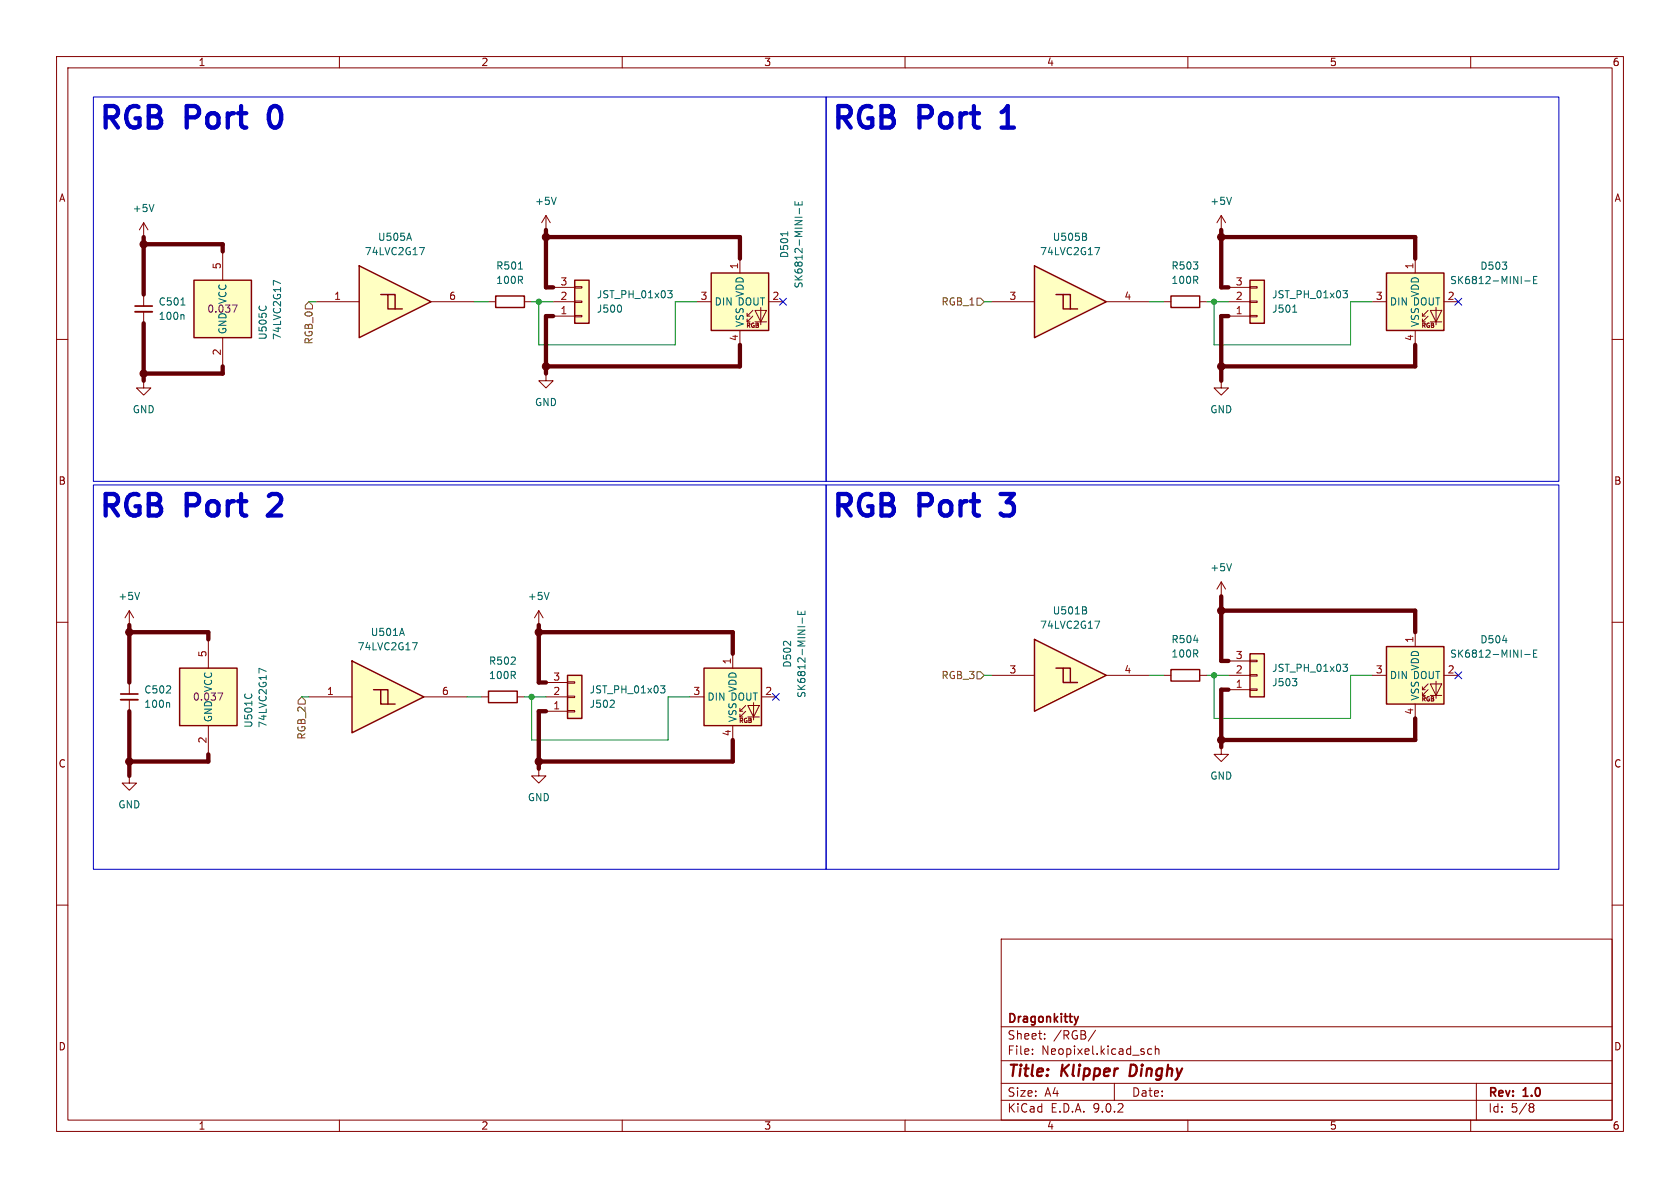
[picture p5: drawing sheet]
<svg xmlns="http://www.w3.org/2000/svg" width="297mm" height="210mm" viewBox="0 0 297 210" stroke-linecap="round" stroke-linejoin="round" font-family="sans-serif">
<g fill="none" stroke="#840000" stroke-width=".18">
<path d="M10 10h277v190h-277zM12 12h273v186h-273zM60 10v2M110 10v2M160 10v2M210 10v2M260 10v2M10 60h2M285 60h2M10 110h2M22.9 110.5h.1M22.9 108l-.8 1.2"/>
<path d="M22.9 108l.7 1.2M22.9 108v2.5M285 110h2M10 160h2M177 166h108v32h-108zM285 160h2M60 198v2M110 198v2M160 198v2M177 194.5h108M177 191.5h108M177 187.5h108"/>
<path d="M177 181.5h108M182.5 186.3v.1M182.5 185.5v.1M184.7 183.6v.1M184.7 182.8v.1M193.7 182.1l-1.3 2M197 191.5v3M203.6 185.5l-.4-.1-.3 .3v.4l.1 .2h.6M204.2 185.5l.3-.1 .3 .1 .1 .9M204.2 184.9v1.5M210 198v2M260 198v2"/>
<path d="M261 191.5v6.5M270.6 195.1l.4 .1 .2 .2-.3 .3M270.6 195.7h.3M270.9 195.7l.2 .2 .1 .4-.2 .2-.4 .1"/>
</g>
<path d="M199.9 188.2l-.2 2h.5" fill="none" stroke="#840000" stroke-width=".4"/>
<path d="M190.6 179.7l-.3 1" fill="none" stroke="#840000" stroke-width=".3"/>
<path d="M24.7 104.7l-.4 1.3" fill="none" stroke="#006464" stroke-width=".18"/>
<path d="M221 115.6h2.5v7.6h-2.5z" fill="#ffffc2"/>
<path d="M221 115.6h2.5v7.6h-2.5z" fill="none" stroke="#840000" stroke-width=".25"/>
<path d="M217.2 119.4h3.8M217.2 116.8h3.8M221 119.3h1.2v.2h-1.2zM221 116.7h1.2v.3h-1.2zM217.2 121.9h3.8M221 121.8h1.2v.2h-1.2z" fill="none" stroke="#840000" stroke-width=".18"/>
<path d="M228.5 120h.8l-.5 .4M237.4 117.4h.8l-.4 .5 .3 .1 .1 .4-.2 .3h-.4M229.1 120.5l.2 .2-.2 .5" fill="none" stroke="#006464" stroke-width=".18"/>
<path d="M245.1 114.3h10.2v10.2h-10.2z" fill="#ffffc2"/>
<path d="M242.6 119.4h2.5M250.2 111.8v2.5M255.3 119.4h2.5M250.2 124.5v2.5M251.5 121.9h.5M251.5 122.9h.5M252.5 120.9l-1 1v-.5M252.5 121.9l-1 1v-.5M252.9 120.9h2l-1 2zM252.9 122.9h2M253.9 120.4v3" fill="none" stroke="#840000" stroke-width=".18"/>
<path d="M245.1 114.3h10.2v10.2h-10.2z" fill="none" stroke="#840000" stroke-width=".25"/>
<path d="M265.6 113.2h.8M269.5 115.7h1M271.1 115.5h.4M271.7 114.9h-.6v1.3h.6" fill="none" stroke="#006464" stroke-width=".18"/>
<g fill="#ffffc2">
<path d="M182.9 113l12.7 6.4-12.7 6.3z"/>
<path d="M186.7 118.1l3.8 2.6h-2.5v-2.6z"/>
<path d="M188 118.1h1.2v2.6z"/>
</g>
<path d="M182.9 113l12.7 6.4-12.7 6.3zM186.7 118.1h1.3v2.6h2.5M188 118.1h1.2v2.6" fill="none" stroke="#840000" stroke-width=".25"/>
<path d="M175.3 119.4h7.6M195.6 119.4h7.6M215.9 105.4h.1M215.9 102.9l-.8 1.2M215.9 102.9l.8 1.2M215.9 102.9v2.5M215.9 132.1v1.3h1.3l-1.3 1.2-1.3-1.2h1.3M215.9 132.1h.1" fill="none" stroke="#840000" stroke-width=".18"/>
<path d="M217.7 99.6l-.4 1.3M191.8 107.9l.3 .2-.1 .3-.1 .1M191.9 107.3l.1 .2-.1 .3M193.6 109.8h.8l-.5 1.3" fill="none" stroke="#006464" stroke-width=".18"/>
<g fill="#ffffc2">
<path d="M63.5 47l12.7 6.3-12.7 6.4z"/>
<path d="M67.3 52.1l3.8 2.5h-2.5v-2.5z"/>
<path d="M68.6 52.1h1.2v2.5z"/>
</g>
<path d="M63.5 47l12.7 6.3-12.7 6.4zM67.3 52.1h1.3v2.5h2.5M68.6 52.1h1.2v2.5" fill="none" stroke="#840000" stroke-width=".25"/>
<path d="M55.9 53.3h7.6M76.2 53.3h7.6" fill="none" stroke="#840000" stroke-width=".18"/>
<path d="M72.3 41.2l.5 1.3M74.2 43.8h.8l-.5 1.2" fill="none" stroke="#006464" stroke-width=".18"/>
<g fill="#ffffc2">
<path d="M182.9 47l12.7 6.3-12.7 6.4z"/>
<path d="M186.7 52.1l3.8 2.5h-2.5v-2.5z"/>
<path d="M188 52.1h1.2v2.5z"/>
</g>
<path d="M182.9 47l12.7 6.3-12.7 6.4zM186.7 52.1h1.3v2.5h2.5M188 52.1h1.2v2.5" fill="none" stroke="#840000" stroke-width=".25"/>
<path d="M175.3 53.3h7.6M195.6 53.3h7.6" fill="none" stroke="#840000" stroke-width=".18"/>
<path d="M191.8 41.8l.3 .3-.1 .3-.1 .1M191.9 41.3l.1 .2-.1 .3M193.6 43.8h.8l-.5 1.2" fill="none" stroke="#006464" stroke-width=".18"/>
<path d="M245.1 48.3h10.2v10.1h-10.2z" fill="#ffffc2"/>
<g fill="none" stroke="#840000" stroke-width=".18">
<path d="M215.9 38.1l-.8 1.3M215.9 38.1l.8 1.3M215.9 38.1v2.5M215.9 40.6h.1M242.6 53.3h2.5M250.2 45.7v2.6M250.2 58.4v2.6M251.5 55.9h.5M251.5 56.9h.5M252.5 54.9l-1 1v-.5M252.5 55.9l-1 1v-.5M252.9 54.9h2l-1 2z"/>
<path d="M252.9 56.9h2M253.9 54.4v3M255.3 53.3h2.5"/>
</g>
<path d="M245.1 48.3h10.2v10.1h-10.2z" fill="none" stroke="#840000" stroke-width=".25"/>
<path d="M217.7 34.9l-.4 1.2M269.5 49.7h1M271.1 49.5h.4M271.7 48.9h-.6v1.2h.6" fill="none" stroke="#006464" stroke-width=".18"/>
<path d="M221 49.5h2.5v7.7h-2.5z" fill="#ffffc2"/>
<path d="M87.6 52.3h5.1v2.1h-5.1zM207 52.3h5.1v2.1h-5.1zM221 49.5h2.5v7.7h-2.5zM207 118.4h5.1v2h-5.1zM86.4 122.2h5v2h-5z" fill="none" stroke="#840000" stroke-width=".25"/>
<g fill="none" stroke="#840000" stroke-width=".18">
<path d="M25.4 39.4l-.8 1.2M25.4 39.4l.8 1.2M25.4 39.4v2.5M25.4 41.9h.1M86.4 53.3h1.2M92.7 53.3h1.3M205.7 53.3h1.3M212.1 53.3h1.3M217.2 55.9h3.8M217.2 53.3h3.8M217.2 50.8h3.8M221 55.8h1.2v.2h-1.2z"/>
<path d="M221 53.2h1.2v.3h-1.2zM221 50.7h1.2v.2h-1.2zM215.9 67.3v1.3h1.3l-1.3 1.3-1.3-1.3h1.3M215.9 67.3h.1M205.7 119.4h1.3M212.1 119.4h1.3M22.9 120.7v2M22.9 123.7v2M85.1 123.2h1.3M91.4 123.2h1.3"/>
</g>
<path d="M27.2 36.1l-.4 1.3M91.7 47.6h.7M228.5 55.2h.8M237.4 51.4h.8l-.4 .5 .3 .1 .1 .4-.2 .2h-.4M211 113.2h.8M29.8 124.2l.2 .2v.6" fill="none" stroke="#006464" stroke-width=".18"/>
<path d="M21.3 122.7h3.1" fill="none" stroke="#840000" stroke-width=".3"/>
<path d="M21.3 123.7h3.1" fill="none" stroke="#840000" stroke-width=".33"/>
<g fill="#ffffc2">
<path d="M62.2 116.8l12.7 6.4-12.7 6.3z"/>
<path d="M66 121.9l3.8 2.6h-2.5v-2.6z"/>
<path d="M67.3 121.9h1.3v2.6z"/>
</g>
<path d="M62.2 116.8l12.7 6.4-12.7 6.3zM66 121.9h1.3v2.6h2.5M67.3 121.9h1.3v2.6" fill="none" stroke="#840000" stroke-width=".25"/>
<path d="M54.6 123.2h7.6M74.9 123.2h7.6" fill="none" stroke="#840000" stroke-width=".18"/>
<path d="M71.1 111.1l.4 1.2M72.9 113.6h.9l-.6 1.3" fill="none" stroke="#006464" stroke-width=".18"/>
<path d="M124.5 118.1h10.1v10.2h-10.1z" fill="#ffffc2"/>
<g fill="none" stroke="#840000" stroke-width=".18">
<path d="M25.4 52.1v2M25.4 55.1v2.1M129.5 115.6v2.5M95.2 135.9v1.3h1.3l-1.3 1.2-1.2-1.2h1.2M95.2 135.9h.1M121.9 123.2h2.6M129.5 128.3v2.5M130.8 125.7h.5M130.8 126.7h.5M131.8 124.7l-1 1v-.5M131.8 125.7l-1 1v-.5M132.2 124.7h2l-1 2z"/>
<path d="M132.2 126.7h2M133.2 124.2v3.1M134.6 123.2h2.6"/>
</g>
<path d="M124.5 118.1h10.1v10.2h-10.1z" fill="none" stroke="#840000" stroke-width=".25"/>
<path d="M32 53.9h.7M32.3 55.6l.2 .2v.7M141 108v.6h1.3v-.6M141.6 108.2v.4M141.8 109.2v1" fill="none" stroke="#006464" stroke-width=".18"/>
<path d="M23.9 54.1h3" fill="none" stroke="#840000" stroke-width=".3"/>
<path d="M23.9 55.1h3" fill="none" stroke="#840000" stroke-width=".33"/>
<path d="M100.3 119.4h2.6v7.6h-2.6z" fill="#ffffc2"/>
<path d="M100.3 119.4h2.6v7.6h-2.6z" fill="none" stroke="#840000" stroke-width=".25"/>
<path d="M95.2 110.5h.1M95.2 108l-.7 1.2M95.2 108l.8 1.2M95.2 108v2.5M96.5 125.7h3.8M96.5 123.2h3.8M96.5 120.7h3.8M100.3 125.6h1.3v.3h-1.3zM100.3 123.1h1.3v.2h-1.3zM100.3 120.5h1.3v.3h-1.3z" fill="none" stroke="#840000" stroke-width=".18"/>
<path d="M97.1 104.7l-.5 1.3M108.5 123.8l.1 .2-.1 .3-.7 .7h.8M116.8 121.2h.8l-.5 .5 .4 .1 .1 .5-.3 .2h-.3" fill="none" stroke="#006464" stroke-width=".18"/>
<path d="M34.3 49.5h10.1v10.2h-10.1z" fill="#ffffc2"/>
<path d="M34.3 49.5h10.1v10.2h-10.1z" fill="none" stroke="#840000" stroke-width=".25"/>
<path d="M39.4 44.5v5M39.4 59.7v5.1M25.4 67.3v1.3h1.3l-1.3 1.3-1.3-1.3h1.3M25.4 67.3h.1M22.9 137.2v1.2h1.2l-1.2 1.3-1.3-1.3h1.3M22.9 137.2h.1" fill="none" stroke="#840000" stroke-width=".18"/>
<path d="M45.9 54.1v.1M46.9 54.1l.1 .1M49.6 50.1l-1.3-.5v.8" fill="none" stroke="#006464" stroke-width=".18"/>
<path d="M41.1 53.9h.8l-.5 1.3" fill="none" stroke="#840084" stroke-width=".18"/>
<path d="M125.7 48.3h10.2v10.1h-10.2z" fill="#ffffc2"/>
<g fill="none" stroke="#840000" stroke-width=".18">
<path d="M96.5 38.1l-.7 1.3M96.5 38.1l.8 1.3M96.5 38.1v2.5M96.5 40.6h.1M123.2 53.3h2.5M130.8 45.7v2.6M130.8 58.4v2.6M132.1 55.9h.5M132.1 56.9h.5M133.1 54.9l-1 1v-.5M133.1 55.9l-1 1v-.5M133.5 54.9h2l-1 2z"/>
<path d="M133.5 56.9h2M134.5 54.4v3M135.9 53.3h2.5M96.5 66v1.3h1.3l-1.3 1.3-1.3-1.3h1.3M96.5 66h.1"/>
</g>
<path d="M125.7 48.3h10.2v10.1h-10.2z" fill="none" stroke="#840000" stroke-width=".25"/>
<path d="M98.3 34.9l-.4 1.2M140.5 35.6v.6h1.3v-.6M141.1 35.8v.4M141.3 36.8v1M139.3 41v.7" fill="none" stroke="#006464" stroke-width=".18"/>
<path d="M101.6 49.5h2.5v7.7h-2.5z" fill="#ffffc2"/>
<path d="M101.6 49.5h2.5v7.7h-2.5z" fill="none" stroke="#840000" stroke-width=".25"/>
<path d="M97.8 55.9h3.8M97.8 53.3h3.8M97.8 50.8h3.8M101.6 55.8h1.3v.2h-1.3zM101.6 53.2h1.3v.3h-1.3zM101.6 50.7h1.3v.2h-1.3z" fill="none" stroke="#840000" stroke-width=".18"/>
<path d="M109.8 54l.1 .4-.1 .7M118 51.4h.8l-.4 .5 .4 .1v.4l-.2 .2h-.4" fill="none" stroke="#006464" stroke-width=".18"/>
<path d="M31.7 118.1h10.2v10.2h-10.2z" fill="#ffffc2"/>
<path d="M31.7 118.1h10.2v10.2h-10.2z" fill="none" stroke="#840000" stroke-width=".25"/>
<path d="M36.8 113v5.1M36.8 128.3v5.1" fill="none" stroke="#840000" stroke-width=".18"/>
<path d="M47.1 118.7l-1.3-.6v.9M43.4 122.7h-.1M44.4 122.7h.1" fill="none" stroke="#006464" stroke-width=".18"/>
<path d="M38.5 122.5h.9l-.6 1.3" fill="none" stroke="#840084" stroke-width=".18"/>
<path d="M54 54l.6-.7 .6 .7v.6h-1.2zM172.7 52.7h.7l.6 .6-.6 .7h-.7zM172.7 118.7h.7l.6 .7-.6 .6h-.7zM53.3 123.2l.7 .6v.7h-1.3v-.7z" fill="none" stroke="#725600" stroke-width=".18"/>
<g fill="none" stroke="#009600" stroke-width=".18">
<path d="M54.6 53.3h1.3M83.8 53.3h2.6M94 53.3h3.8M95.2 53.3v7.7h24.2v-7.7h3.8M174 53.3h1.3M203.2 53.3h2.5M213.4 53.3h3.8M214.6 53.3v7.7h24.2v-7.7h3.8M174 119.4h1.3M203.2 119.4h2.5M213.4 119.4h3.8M214.6 119.4v7.6h24.2v-7.6h3.8"/>
<path d="M53.3 123.2h1.3M82.5 123.2h2.6M92.7 123.2h3.8M94 123.2v7.6h24.1v-7.6h3.8"/>
</g>
<g fill="none" stroke="#620004" stroke-width=".76">
<path d="M25.4 41.9v10.2M25.4 57.2v10.1M25.4 43.2h14v1.3M96.5 40.6v10.2h1.3M96.5 41.9h34.3v3.8M97.8 55.9h-1.3v10.1M215.9 41.9h34.3v3.8M215.9 40.6v10.2h1.3M217.2 55.9h-1.3v11.4M39.4 64.8v1.2h-14M130.8 61v3.8h-34.3M250.2 61v3.8h-34.3"/>
<path d="M22.9 111.8h13.9v1.2M22.9 110.5v10.2M95.2 111.8h34.3v3.8M95.2 110.5v10.2h1.3M215.9 108h34.3v3.8M215.9 105.4v11.4h1.3M22.9 125.7v11.5M36.8 133.4v1.2h-13.9M96.5 125.7h-1.3v10.2M129.5 130.8v3.8h-34.3M217.2 121.9h-1.3v10.2M250.2 127v3.8h-34.3"/>
</g>
<path d="M137.8 52.7l1.2 1.2M139 52.7l-1.2 1.2M257.2 52.7l1.2 1.2M258.4 52.7l-1.2 1.2M257.2 118.8l1.2 1.2M258.4 118.8l-1.2 1.2M136.6 122.6l1.2 1.2M137.8 122.6l-1.2 1.2" fill="none" stroke="#000084" stroke-width=".18"/>
<path d="M47.7 19.5l-.2 .7v.9l.2 .7M177.4 19.7l-.3 .1M177.1 22.6h2.1M47.7 87.5l-.2 .2M49.5 89l-2.2 2.1h2.4M176.9 87.3h2.3M176.9 90.8l.5 .3" fill="none" stroke="#0000c2" stroke-width=".76"/>
<path d="M16.5 17.1h129.5v68h-129.5zM146 17.1h129.6v68h-129.6zM16.5 85.7h129.5v68h-129.5zM146 85.7h129.6v68h-129.6z" fill="none" stroke="#0000c2" stroke-width=".18"/>
<g fill="#620004" stroke="#620004" stroke-width=".18">
<circle cx="215.9" cy="64.8" r=".65"/>
<circle cx="215.9" cy="41.9" r=".65"/>
<circle cx="25.4" cy="43.2" r=".65"/>
<circle cx="96.5" cy="41.9" r=".65"/>
<circle cx="96.5" cy="64.8" r=".65"/>
<circle cx="25.4" cy="66" r=".65"/>
<circle cx="22.9" cy="111.8" r=".65"/>
<circle cx="22.9" cy="134.6" r=".65"/>
<circle cx="215.9" cy="130.8" r=".65"/>
<circle cx="215.9" cy="107.9" r=".65"/>
<circle cx="95.2" cy="111.8" r=".65"/>
<circle cx="95.2" cy="134.6" r=".65"/>
</g>
<g fill="#009600" stroke="#009600" stroke-width=".18">
<circle cx="214.6" cy="53.3" r=".46"/>
<circle cx="95.2" cy="53.3" r=".46"/>
<circle cx="214.6" cy="119.4" r=".46"/>
<circle cx="94" cy="123.2" r=".46"/>
</g>
<g font-size="5.3" fill="#0000c2">
<text x="17.3" y="23.9">RGB</text>
<text x="33.1" y="23.9">Port</text>
<text x="49.3" y="23.9">0</text>
<text x="146.8" y="23.9">RGB</text>
<text x="162.7" y="23.9">Port</text>
<text x="178.9" y="23.9">1</text>
<text x="17.3" y="92.5">RGB</text>
<text x="33.1" y="92.5">Port</text>
<text x="49.3" y="92.5">2</text>
<text x="146.8" y="92.5">RGB</text>
<text x="162.7" y="92.5">Port</text>
<text x="178.9" y="92.5">3</text>
</g>
<g font-size="2.8" fill="#840000">
<text x="178" y="190.9">Title:</text>
<text x="187.7" y="190.9">Klipper</text>
<text x="200.6" y="190.9">Dinghy</text>
</g>
<g font-size="2.1" fill="#840000">
<text x="178" y="184">Sheet:</text>
<text x="178" y="181.2">Dragonkitty</text>
<text x="186.2" y="184">/RGB/</text>
<text x="178" y="186.7">File:</text>
<text x="184.1" y="186.7">Neopixel.kicad_sch</text>
<text x="178" y="196.9">KiCad</text>
<text x="178" y="194.1">Size:</text>
<text x="184.7" y="194.1">A4</text>
<text x="185.7" y="196.9">E.D.A.</text>
<text x="193.3" y="196.9">9.0.2</text>
<text x="200" y="194.1">Date:</text>
<text x="263" y="194.3">Rev:</text>
<text x="263" y="196.9">Id:</text>
<text x="267.1" y="196.9">5/8</text>
<text x="269.4" y="194.3">1.0</text>
</g>
<g font-size="1.8" fill="#840000">
<text x="35" y="11.9">1</text>
<text x="85" y="11.9">2</text>
<text x="135" y="11.9">3</text>
<text x="185" y="11.9">4</text>
<text x="235" y="11.9">5</text>
<text x="285" y="11.9">6</text>
<text x="10.3" y="35.9">A</text>
<text x="285.3" y="35.9">A</text>
<text x="10.3" y="85.9">B</text>
<text x="285.3" y="85.9">B</text>
<text x="10.3" y="135.9">C</text>
<text x="285.3" y="135.9">C</text>
<text x="10.3" y="185.9">D</text>
<text x="285.3" y="185.9">D</text>
<text x="35" y="199.9">1</text>
<text x="85" y="199.9">2</text>
<text x="135" y="199.9">3</text>
<text x="185" y="199.9">4</text>
<text x="235" y="199.9">5</text>
<text x="285" y="199.9">6</text>
</g>
<g font-size="1.8" fill="#006464">
<text x="23.4" y="37.7">+5V</text>
<text x="94.5" y="36.4">+5V</text>
<text x="213.9" y="36.4">+5V</text>
<text x="64.4" y="45.3">74LVC2G17</text>
<text x="66.7" y="42.8">U505A</text>
<text x="87.6" y="47.9">R501</text>
<text x="139.5" y="45.7" transform="rotate(-90 139.5 45.7)">D501</text>
<text x="183.8" y="45.3">74LVC2G17</text>
<text x="186" y="42.8">U505B</text>
<text x="207" y="47.9">R503</text>
<text x="261.6" y="47.9">D503</text>
<text x="87.6" y="50.4">100R</text>
<text x="105.4" y="52.9">JST_PH_01x03</text>
<text x="131.7" y="52.6" transform="rotate(-90 131.7 52.6)">VDD</text>
<text x="142.1" y="51.1" transform="rotate(-90 142.1 51.1)">SK6812-MINI-E</text>
<text x="207" y="50.4">100R</text>
<text x="224.8" y="52.9">JST_PH_01x03</text>
<text x="251.1" y="52.6" transform="rotate(-90 251.1 52.6)">VDD</text>
<text x="256.3" y="50.4">SK6812-MINI-E</text>
<text x="27.9" y="54.2">C501</text>
<text x="27.9" y="56.7">100n</text>
<text x="105.4" y="55.5">J500</text>
<text x="126.2" y="54.2">DIN DOUT</text>
<text x="131.7" y="57.9" transform="rotate(-90 131.7 57.9)">VSS</text>
<text x="224.8" y="55.5">J501</text>
<text x="245.6" y="54.2">DIN DOUT</text>
<text x="251.1" y="57.9" transform="rotate(-90 251.1 57.9)">VSS</text>
<text x="47.3" y="60.2" transform="rotate(-90 47.3 60.2)">U505C</text>
<text x="49.9" y="60.2" transform="rotate(-90 49.9 60.2)">74LVC2G17</text>
<text x="94.5" y="72">GND</text>
<text x="23.4" y="73.3">GND</text>
<text x="213.9" y="73.3">GND</text>
<text x="213.9" y="101.2">+5V</text>
<text x="20.8" y="106.3">+5V</text>
<text x="93.2" y="106.3">+5V</text>
<text x="65.5" y="112.6">U501A</text>
<text x="183.8" y="111.4">74LVC2G17</text>
<text x="186" y="108.8">U501B</text>
<text x="207" y="113.9">R504</text>
<text x="261.6" y="113.9">D504</text>
<text x="63.1" y="115.2">74LVC2G17</text>
<text x="86.3" y="117.7">R502</text>
<text x="140.1" y="118.1" transform="rotate(-90 140.1 118.1)">D502</text>
<text x="207" y="116.4">100R</text>
<text x="224.8" y="119">JST_PH_01x03</text>
<text x="251.1" y="118.6" transform="rotate(-90 251.1 118.6)">VDD</text>
<text x="256.3" y="116.5">SK6812-MINI-E</text>
<text x="25.4" y="122.8">C502</text>
<text x="25.4" y="125.3">100n</text>
<text x="86.3" y="120.2">100R</text>
<text x="104.1" y="125.3">J502</text>
<text x="104.1" y="122.8">JST_PH_01x03</text>
<text x="125" y="124.1">DIN DOUT</text>
<text x="130.4" y="122.4" transform="rotate(-90 130.4 122.4)">VDD</text>
<text x="142.6" y="123.5" transform="rotate(-90 142.6 123.5)">SK6812-MINI-E</text>
<text x="224.8" y="121.5">J503</text>
<text x="245.6" y="120.2">DIN DOUT</text>
<text x="251.1" y="124" transform="rotate(-90 251.1 124)">VSS</text>
<text x="44.8" y="128.8" transform="rotate(-90 44.8 128.8)">U501C</text>
<text x="47.3" y="128.8" transform="rotate(-90 47.3 128.8)">74LVC2G17</text>
<text x="130.4" y="127.8" transform="rotate(-90 130.4 127.8)">VSS</text>
<text x="20.8" y="143.1">GND</text>
<text x="93.2" y="141.8">GND</text>
<text x="213.9" y="138">GND</text>
</g>
<g font-size="1.8" fill="#a90000">
<text x="39.1" y="47.7" transform="rotate(-90 39.1 47.7)">5</text>
<text x="130.6" y="47.7" transform="rotate(-90 130.6 47.7)">1</text>
<text x="249.9" y="47.7" transform="rotate(-90 249.9 47.7)">1</text>
<text x="59" y="53.1">1</text>
<text x="79.3" y="53.1">6</text>
<text x="99" y="53.1">2</text>
<text x="99" y="50.5">3</text>
<text x="123.8" y="53.1">3</text>
<text x="136.5" y="53.1">2</text>
<text x="178.4" y="53.1">3</text>
<text x="198.7" y="53.1">4</text>
<text x="218.4" y="53.1">2</text>
<text x="218.4" y="50.5">3</text>
<text x="243.1" y="53.1">3</text>
<text x="255.8" y="53.1">2</text>
<text x="99" y="55.6">1</text>
<text x="218.4" y="55.6">1</text>
<text x="39.1" y="62.9" transform="rotate(-90 39.1 62.9)">2</text>
<text x="130.6" y="60.4" transform="rotate(-90 130.6 60.4)">4</text>
<text x="249.9" y="60.4" transform="rotate(-90 249.9 60.4)">4</text>
<text x="249.9" y="113.7" transform="rotate(-90 249.9 113.7)">1</text>
<text x="36.6" y="116.3" transform="rotate(-90 36.6 116.3)">5</text>
<text x="129.3" y="117.5" transform="rotate(-90 129.3 117.5)">1</text>
<text x="178.4" y="119.1">3</text>
<text x="198.7" y="119.1">4</text>
<text x="218.4" y="119.1">2</text>
<text x="218.4" y="116.6">3</text>
<text x="243.1" y="119.1">3</text>
<text x="255.8" y="119.1">2</text>
<text x="57.7" y="122.9">1</text>
<text x="78" y="122.9">6</text>
<text x="97.7" y="125.5">1</text>
<text x="97.7" y="122.9">2</text>
<text x="97.7" y="120.4">3</text>
<text x="122.5" y="122.9">3</text>
<text x="135.2" y="122.9">2</text>
<text x="218.4" y="121.7">1</text>
<text x="36.6" y="131.5" transform="rotate(-90 36.6 131.5)">2</text>
<text x="129.3" y="130.2" transform="rotate(-90 129.3 130.2)">4</text>
<text x="249.9" y="126.4" transform="rotate(-90 249.9 126.4)">4</text>
</g>
<g font-size="1.8" fill="#840084">
<text x="40.2" y="53.9" transform="rotate(-90 40.2 53.9)">VCC</text>
<text x="36.5" y="55.5">0.037</text>
<text x="40.2" y="59.2" transform="rotate(-90 40.2 59.2)">GND</text>
<text x="34" y="124.1">0.037</text>
<text x="37.7" y="122.4" transform="rotate(-90 37.7 122.4)">VCC</text>
<text x="37.7" y="127.8" transform="rotate(-90 37.7 127.8)">GND</text>
</g>
<g font-size="1.8" fill="#725600">
<text x="166.3" y="54.2">RGB_1</text>
<text x="55.5" y="61" transform="rotate(-90 55.5 61)">RGB_0</text>
<text x="166.3" y="120.2">RGB_3</text>
<text x="54.2" y="130.8" transform="rotate(-90 54.2 130.8)">RGB_2</text>
</g>
<g font-size="1.1" fill="#840000">
<text x="131.8" y="58.1">RGB</text>
<text x="251.2" y="58.1">RGB</text>
<text x="251.2" y="124.2">RGB</text>
<text x="130.5" y="128">RGB</text>
</g>
</svg>
